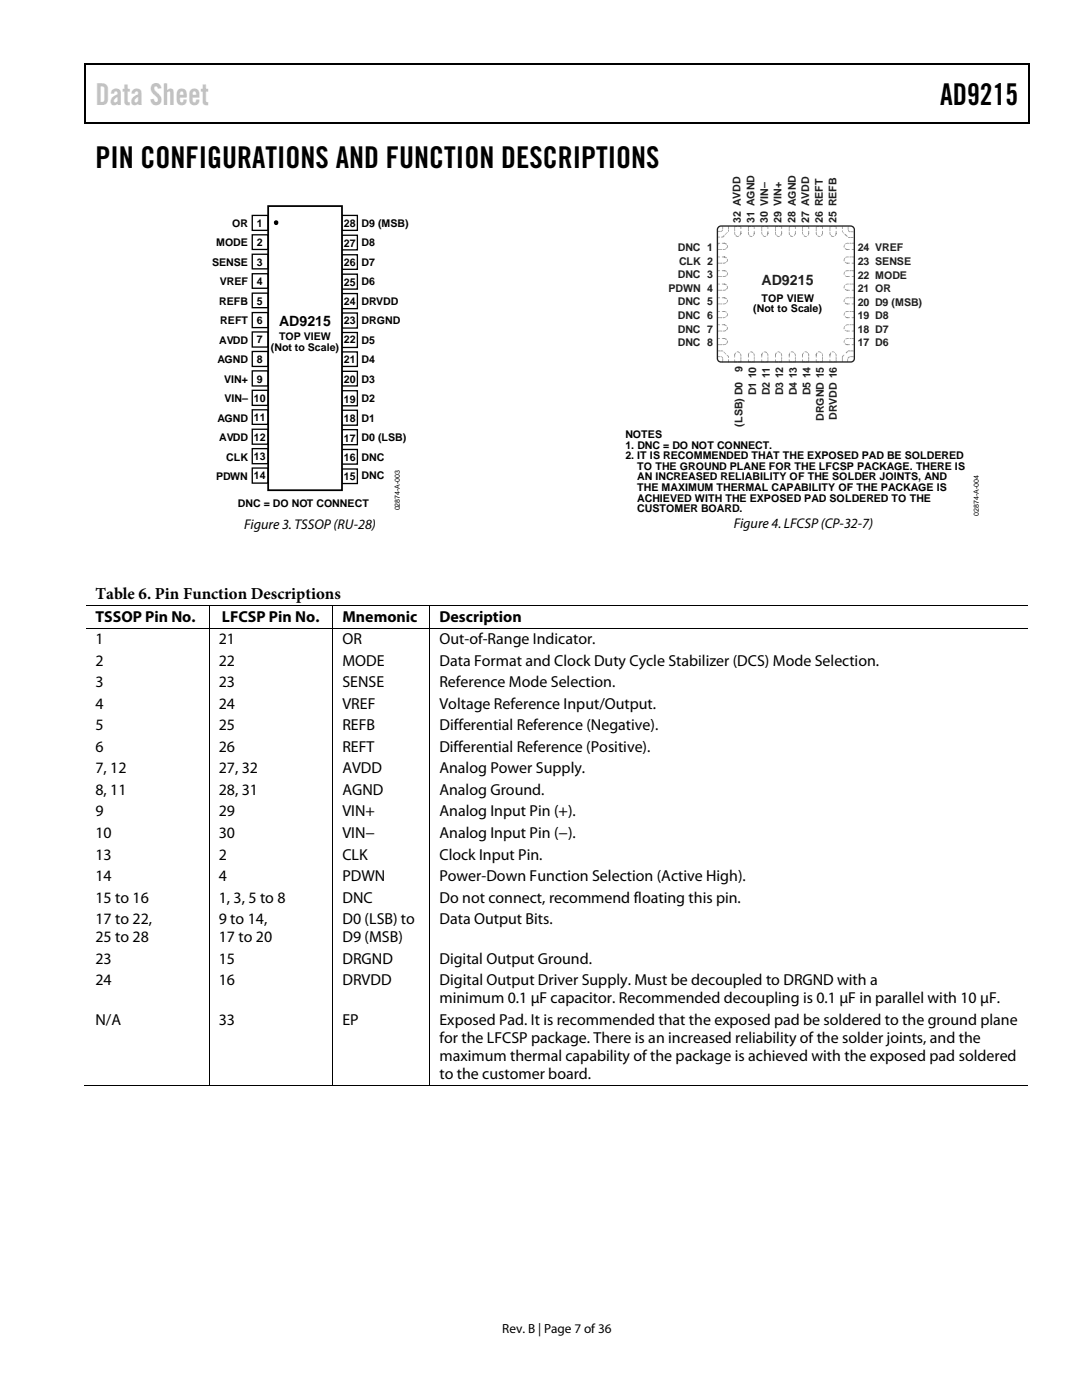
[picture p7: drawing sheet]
<svg xmlns="http://www.w3.org/2000/svg" width="216mm" height="279mm" viewBox="0 0 216 279" stroke-linecap="round" stroke-linejoin="round" font-family="sans-serif">
<path d="M16.9 12.7h.2v1h-.2zM205.1 12.7h.3v1h-.3zM205.1 12.7h.3v.3h-.3zM205.1 24.4h.3v.3h-.3z" fill="#000"/>
<path d="M16.9 12.8h188.2M17 13.7v11M205.2 13.7v11M16.9 24.5h188.2" fill="none" stroke="#000" stroke-width=".25"/>
<g fill="none" stroke="#000" stroke-width=".26">
<path d="M50.3 43h3.2v3h-3.2zM50.3 46.9h3.2v2.9h-3.2zM50.3 50.7h3.2v3h-3.2zM50.3 54.6h3.2v2.9h-3.2zM50.3 58.5h3.2v2.9h-3.2zM68.2 43h3.1v3h-3.1zM68.2 46.9h3.1v3h-3.1zM68.2 50.8h3.1v2.9h-3.1zM68.2 54.7h3.1v3h-3.1zM68.2 58.6h3.1v3h-3.1zM50.3 62.4h3.2v3h-3.2zM50.3 66.3h3.2v3h-3.2z"/>
<path d="M50.3 70.1h3.2v3h-3.2zM50.3 74h3.2v3h-3.2zM50.3 77.9h3.2v3h-3.2zM68.2 62.5h3.1v3h-3.1zM68.2 66.4h3.1v2.9h-3.1zM68.2 70.2h3.1v2.9h-3.1zM68.2 74.1h3.1v2.9h-3.1zM68.2 78h3.1v3h-3.1zM50.3 81.8h3.2v2.9h-3.2zM50.3 85.7h3.2v2.9h-3.2zM50.3 89.5h3.2v3h-3.2zM50.3 93.4h3.2v3h-3.2z"/>
<path d="M68.2 81.9h3.1v3h-3.1zM68.2 85.7h3.1v3.1h-3.1zM68.2 89.7h3.1v2.9h-3.1zM68.2 93.6h3.1v2.9h-3.1z"/>
<circle cx="55.1" cy="44.4" r=".47"/>
</g>
<path d="M53.5 41.1h14.7v56.7h-14.7z" fill="#fff" stroke="#000" stroke-width=".35"/>
<circle cx="55.1" cy="44.4" r=".47" fill="#000"/>
<g fill="#9a9a98">
<path d="M144 48.5h.6l.1 .1h-.2v-.1h.2l.3 .1v.2l-.5-.2h-.1l.2-.1v.1h-.6z"/>
<path d="M143.1 49.3h.1v.4l.5 .1-.6 .1z"/>
<path d="M143.1 51.2l.6 .1-.5 .1v.4z"/>
<path d="M144 51.2h.6v.2l-.2-.1 .3-.1 .3 .3-.2 .1-.4-.3 .2-.1v.2h-.5z"/>
<path d="M143.1 52l.1 .1v.3h.4v.2l-.5-.1z"/>
<path d="M143.1 53.9l.6 .1-.5 .1v.5z"/>
<path d="M144 53.9h.6v.2l-.1-.2h.2l.3 .3-.5-.1-.1-.1 .2-.1v.2h-.5z"/>
<path d="M143.1 54.7h.1v.4h.4v.2h-.5z"/>
<path d="M143.2 56.6l.5 .1-.5 .1v.4z"/>
<path d="M144 56.6l.7 .1h-.3a.4 .4 0 0 1 .6 .2l-.6-.2 .2-.1v.2h-.6z"/>
<path d="M143.1 57.4l.1 .1v.3h.4v.2h-.5z"/>
<path d="M143.1 59.3l.6 .1-.5 .1v.4z"/>
<path d="M144 59.3h.6l.1 .1-.2 .1v-.2l.2 .1 .3 .1v.2l-.5-.2-.1-.1 .2-.1v.2h-.6z"/>
<path d="M143.1 60.1l.1 .1v.4l.5 .1h-.6z"/>
<path d="M143.1 62.1l.6 .1-.5 .1v.4z"/>
<path d="M144 62.1h.6l-.1 .2v-.2l.5 .2-.6-.1 .2-.1v.2h-.5z"/>
<path d="M143.1 62.8l.1 .1v.4h.4v.2l-.5-.1z"/>
<path d="M143.2 64.7l.5 .1-.5 .1v.5z"/>
<path d="M144 64.8l.6-.1 .1 .1-.2 .1v-.2l.2 .1 .3 .3-.6-.2 .2-.2v.2h-.6z"/>
<path d="M143.1 65.6h.1v.4h.4v.1h-.5z"/>
<path d="M143.1 67.5l.6 .1h-.5v.5z"/>
<path d="M144 67.5h.6v.1h-.2l.3-.1 .3 .1v.2l-.6-.2 .2-.1v.1h-.6z"/>
<path d="M143.1 68.3h.1v.4h.4v.2h-.5z"/>
<path d="M170.4 68.3h.2v.5l-.6 .1v-.2h.4z"/>
<path d="M168.6 68.5l.5 .2v.2v-.2l.5 .1-.6 .1 .1-.2v.2h-.2l-.3-.2z"/>
<path d="M170 67.5l.6 .1-.1 .5h-.1v-.5h-.4z"/>
<path d="M170.4 65.6h.2v.5h-.6v-.1h.4z"/>
<path d="M168.7 65.8l.4 .2v.1v-.1l.5 .1h-.6l.1-.1v.1h-.2l-.3-.2z"/>
<path d="M170 64.8h.6l-.1 .6-.1-.5h-.4z"/>
<path d="M170.4 62.8l.2 .1v.5l-.6 .1v-.2h.4z"/>
<path d="M168.6 63.2l.5 .1v.2l-.1-.2 .6 .1-.5 .1v-.2v.2h-.2z"/>
<path d="M170 62.1h.5l.1 .5-.2 .1v-.4h-.4z"/>
<path d="M170.4 60.1l.2 .1v.5h-.6v-.1h.4z"/>
<path d="M168.6 60.4l.5 .2v.1v-.1l.5 .1h-.5v-.1v.1h-.2l-.3-.1z"/>
<path d="M170 59.3l.6 .1-.1 .5h-.1v-.4h-.4z"/>
<path d="M170.4 57.4l.2 .1v.4l-.6 .1v-.2h.4z"/>
<path d="M168.7 57.7l.4 .2v.1v-.2l.5 .1-.6 .1 .1-.2v.2h-.2l-.3-.2z"/>
<path d="M170 56.6l.6 .1-.1 .5h-.1v-.4h-.4z"/>
<path d="M170.4 54.7h.2v.5l-.6 .1v-.2h.4z"/>
<path d="M168.7 54.9l.4 .2-.1 .2 .1-.2 .5 .1-.6 .1 .1-.2v.2l-.2-.1-.3-.1z"/>
<path d="M170 53.9h.5v.7l-.1-.5h-.4z"/>
<path d="M170 52.4h.4v-.4h.1v.6h-.5z"/>
<path d="M168.6 52.3l.5 .1v.2v-.2l.5 .1-.5 .1v-.2v.2h-.2z"/>
<path d="M170 51.2h.6v.5l-.2 .1v-.4h-.4z"/>
<path d="M170.4 49.3h.2v.6l-.6-.1v-.1h.4z"/>
<path d="M168.6 49.5l.5 .2-.1 .2v-.2l.6 .1-.6 .1v-.2l.1 .1a.34 .34 0 0 1-.5-.3z"/>
<path d="M170 48.5h.6l-.1 .6h-.1v-.5h-.4z"/>
<path d="M166.3 45.1l.6 .1v.5h-.1v-.4h-.4z"/>
<path d="M166.8 46.1l.1 .1v.4h-.1h.1v.2l-.1 .3h-.2l.2-.6 .1 .1h-.1z"/>
<path d="M165.5 45.1l.6 .1-.4 .1-.1 .4z"/>
<path d="M163.6 45.1h.6v.6h-.2v-.4h-.3z"/>
<path d="M164 46.1h.2v.6l-.2-.1h.2v.2l-.2 .3h-.2l.2-.6 .2 .1h-.2z"/>
<path d="M162.8 45.1l.6 .1-.4 .1-.1 .4z"/>
<path d="M160.9 45.1h.6l-.1 .6-.1-.1v-.3h-.4z"/>
<path d="M161.3 46.1h.1l.1 .5h-.2h.2l-.3 .5 .1-.6 .2 .1h-.2z"/>
<path d="M160.1 45.1l.6 .1-.5 .1-.1 .4z"/>
<path d="M158.1 45.1h.6l.1 .5-.2 .1v-.4h-.4z"/>
<path d="M158.6 46.1l.2 .1v.4h-.2h.2v.1l-.3 .4 .1-.6 .2 .1h-.2z"/>
<path d="M157.4 45.1l.6 .1-.4 .1-.1 .4z"/>
<path d="M155.5 45.1h.6v.5l-.2 .1v-.4h-.4z"/>
<path d="M155.9 46.1l.2 .1v.4l-.1 .1-.1-.2h.2l-.1 .4-.1 .2h-.2l.2-.6 .2 .1h-.2z"/>
<path d="M154.7 45.1l.6 .1-.5 .1-.1 .4z"/>
<path d="M152.7 45.1h.6v.6l-.2-.1v-.3h-.3z"/>
<path d="M153.2 46.1h.1v.5h-.2l.1-.2 .1 .3-.2 .4-.1-.2 .2-.5 .1 .2h-.2z"/>
<path d="M152 45.1l.5 .1-.4 .1-.1 .4z"/>
<path d="M150 45.1h.6v.6l-.2-.1v-.3h-.3z"/>
<path d="M150.5 46.1h.1v.5l-.1 .1-.1-.2h.2v.2l-.3 .4 .2-.7 .1 .2h-.2z"/>
<path d="M149.2 45.1l.7 .1-.5 .1-.1 .4z"/>
<path d="M147.3 45.1l.6 .1v.4l-.1 .1-.1-.4h-.3z"/>
<path d="M147.8 46.1l.1 .1v.4l-.1 .1-.1-.2h.2v.2l-.3 .4 .2-.6 .1 .1h-.2z"/>
<path d="M146.5 45.1l.6 .1-.4 .1-.1 .4z"/>
<path d="M146.5 71.8h.2v.4h.3l.1 .1h-.6z"/>
<path d="M146.7 70.4l.2 .1-.3 .4-.1-.1h.2l-.1 .6-.1-.6h.2h-.2z"/>
<path d="M147.8 71.8h.1v.5h-.6l.1-.1h.3z"/>
<path d="M149.3 71.8h.1v.4h.4v.1h-.6z"/>
<path d="M149.4 70.4h.2l-.2 .4h-.2h.2v.5h-.1v-.5h.1l-.1-.1z"/>
<path d="M150.5 71.7l.1 .6h-.6l.1-.1h.3z"/>
<path d="M151.9 71.8h.2v.4h.3l.1 .1h-.5z"/>
<path d="M152.1 70.4l.2 .1-.2 .4-.2-.1h.2l-.1 .6-.1-.6 .2-.1v.2l-.2-.1z"/>
<path d="M152.7 72.2h.4v-.4l.2-.1v.6h-.6z"/>
<path d="M154.7 71.7h.1v.5h.4v.1h-.6z"/>
<path d="M154.8 70.4l.2 .1-.2 .4h-.2l.1-.1h.1l-.1 .6-.1-.7h.2v.2h-.2z"/>
<path d="M155.9 71.7l.2 .1-.1 .5h-.5v-.1h.4z"/>
<path d="M157.4 71.7l.2 .1v.4h.3l.1 .1h-.6z"/>
<path d="M157.6 70.4h.1l-.1 .4-.2 .1v-.1h.2l-.1 .6-.1-.7 .2 .1-.1 .1z"/>
<path d="M158.1 72.2h.5v-.5h.2v.6z"/>
<path d="M160.1 71.7h.1v.5h.5v.1h-.6z"/>
<path d="M160.3 70.4h.1l-.2 .5-.2-.1 .2-.1-.1 .7-.1-.6 .2-.1v.2l-.2-.1z"/>
<path d="M161.3 71.7h.1v.6h-.5v-.1h.4z"/>
<path d="M162.8 71.7h.1l.1 .5h.4v.1l-.6-.1z"/>
<path d="M163 70.4l.1 .1-.1 .4-.2-.1 .1-.1v.7l-.1-.7h.2v.2h-.2z"/>
<path d="M163.6 72.2h.4v-.5h.2v.6h-.6z"/>
<path d="M165.5 71.7l.2 .1v.4h.4v.1h-.6z"/>
<path d="M165.7 70.4l.2 .1-.2 .4h-.2v-.2l.2 .1-.1 .6-.1-.7h.2v.2h-.2z"/>
<path d="M166.8 71.7l.1 .1v.5h-.6v-.1h.5z"/>
<path d="M143.1 47.3h.6l-.5 .1z"/>
<path d="M145.3 45.1l.2 .1-.1 .5z"/>
<path d="M144.1 45.1a.32 .32 0 0 1 0 .6z"/>
<path d="M143.1 46.1l.6 .1h-.5z"/>
<path d="M168 45.2l.2-.1v.6l-.2-.1z"/>
<path d="M169.7 47.3l.6 .1-.5 .1z"/>
<path d="M169.7 46.2h.6z"/>
<path d="M169.2 45.1l.1 .1-.1 .5z"/>
<path d="M169.8 70l.5-.1 .1 .2h-.6z"/>
<path d="M168.8 70.3l.4-.4 .6 .1-.6 .1-.2 .4h-.2z"/>
<path d="M168 71.1l.4-.3 .1 .1-.3 .4-.1 .4z"/>
<path d="M168 71.7h.2l-.1 .5z"/>
<path d="M169.1 71.6v.6z"/>
<path d="M169.8 71.1l.6 .1-.6 .1z"/>
<path d="M145.3 71.7l.2 .1-.1 .5z"/>
<path d="M143.2 70l.5-.1 .1 .2h-.6z"/>
<path d="M143.2 71.1l.6 .1-.6 .1z"/>
<path d="M144.2 71.7l.1 .1-.1 .5z"/>
<path d="M143.7 49.7l.1 .2 .3-.1zM144.2 49.7a.41 .41 0 0 0 .7-.1l-.4 .2zM145 49l.1 .2-.2 .4a.4 .4 0 0 0 .4-.3 .4 .4 0 0 0-.2-.4z"/>
<path d="M143.7 52.4l.1 .2 .3-.1zM144.2 52.4a.39 .39 0 0 0 .4 .2 .39 .39 0 0 0 .3-.3l-.4 .2v-.1zM145 51.7v.6l.3-.4-.2-.2z"/>
<path d="M143.7 55.1l.1 .2 .3-.1zM144.2 55.1v.2h.5l.2-.2zM145 54.4l.1 .2-.2 .4a.35 .35 0 0 0 .3-.2 .35 .35 0 0 0-.1-.4z"/>
<path d="M143.7 57.9l.1 .1 .3-.1zM144.2 57.9a.41 .41 0 0 0 .7-.2zM145.1 57l-.2 .7a.32 .32 0 0 0 .4-.3 .32 .32 0 0 0-.2-.3z"/>
<path d="M143.7 60.6l.1 .1h.3zM144.2 60.6a.41 .41 0 0 0 .7-.1l-.4 .2zM145 59.8l.1 .2-.2 .4a.33 .33 0 0 0 .4-.3 .33 .33 0 0 0-.2-.3z"/>
<path d="M143.7 63.3l.1 .2 .3-.1zM144.2 63.3v.1a.46 .46 0 0 0 .7-.2l-.4 .2zM145 62.6v.6l.3-.4-.1-.3z"/>
<path d="M143.7 66l.1 .1h.3zM144.2 66v.1h.5l.2-.1-.2-.1-.2 .2zM145 65.3l.1 .1-.2 .4a.28 .28 0 0 0 .3-.2 .28 .28 0 0 0-.2-.3z"/>
<path d="M143.7 68.7v.2l.4-.1zM144.2 68.7v.1a.51 .51 0 0 0 .7-.2l-.4 .2zM145 68l.1 .2-.2 .4a.4 .4 0 0 0 .4-.3 .4 .4 0 0 0-.2-.4z"/>
<path d="M169.5 67.5l.1 .1h.3zM168.7 67.6v.1l.7-.1zM168.6 67.8l-.3 .4 .1 .2h.1z"/>
<path d="M169.5 64.8l.1 .1 .3-.1zM168.7 64.9v.2l.4-.3h.3l-.3-.1zM168.5 65.1l-.2 .6h.2l.1-.6z"/>
<path d="M169.5 62.1l.1 .2 .3-.1zM168.7 62.2l.1 .1 .6-.1zM168.5 62.3l-.1 .7 .2-.6z"/>
<path d="M169.5 59.3l.1 .2 .3-.1zM168.7 59.4v.2l.7-.2zM168.6 59.6a.45 .45 0 0 0-.2 .7z"/>
<path d="M169.5 56.6l.1 .2 .3-.1zM168.7 56.8v.1l.4-.2h.3l-.3-.1zM168.6 56.9l-.3 .4 .1 .3 .1-.1z"/>
<path d="M169.5 53.9l.1 .2 .3-.1zM168.7 54l.1 .2 .6-.2-.1-.1zM168.5 54.2l-.2 .6h.2l.1-.5z"/>
<path d="M169.5 51.2l.1 .2 .3-.1zM168.7 51.3v.2l.7-.2zM168.5 51.5l-.2 .4 .1 .3 .2-.6z"/>
<path d="M169.5 48.5l.1 .1h.3zM168.7 48.6v.1l.7-.1-.1-.1zM168.6 48.7l-.3 .5 .1 .2h.1l.2-.6z"/>
<path d="M165.5 45.7l.1 .5 .1-.4zM165.5 46.3v.4l.3 .2-.2-.3 .1-.3zM165.9 47l-.1 .1a.41 .41 0 0 0 .7 0l-.3 .1z"/>
<path d="M162.8 45.7v.4l.1 .1v-.5zM162.9 46.2l-.1 .4 .2 .3zM163.2 47l-.1 .1 .2 .2 .4-.1z"/>
<path d="M160.1 45.7l-.1 .4 .2 .1v-.5zM160.1 46.3l-.1 .3 .3 .3h.1l-.3-.3 .1-.3zM160.4 47a.3 .3 0 0 0 .3 .3 .3 .3 0 0 0 .3-.2z"/>
<path d="M157.4 45.7l.1 .5 .1-.4zM157.4 46.3v.4l.2 .2v-.6zM157.6 46.9a.34 .34 0 0 0 .3 .4 .34 .34 0 0 0 .4-.2z"/>
<path d="M154.7 45.7v.5l.1-.5zM154.7 46.3v.6h.2l-.2-.4 .1-.2zM154.9 46.9a.38 .38 0 0 0 .3 .4 .38 .38 0 0 0 .4-.2z"/>
<path d="M152 45.7v.5l.1-.4zM152 46.3a.38 .38 0 0 0 .2 .6l-.2-.4 .1-.2zM152.3 46.9a.34 .34 0 0 0 .2 .4 .34 .34 0 0 0 .4-.2z"/>
<path d="M149.3 45.7v.5l.1-.4zM149.3 46.3v.4l.1 .2 .1-.1-.2-.3 .1-.2zM149.5 46.9a.33 .33 0 0 0 .3 .4 .33 .33 0 0 0 .3-.2z"/>
<path d="M146.5 45.7l.1 .5 .1-.4zM146.5 46.3l.2 .6 .1-.1-.2-.3 .1-.2zM146.8 46.9a.4 .4 0 0 0 .3 .4 .4 .4 0 0 0 .4-.2z"/>
<path d="M147.8 71.3v.4h.1v-.3zM147.7 70.5l.1 .3v.4a.38 .38 0 0 0 .1-.4 .38 .38 0 0 0-.2-.3zM147 70.2v.1l.2-.1 .3 .3 .1-.1-.4-.3z"/>
<path d="M150.5 71.3l-.1 .3 .2 .1v-.4zM150.3 70.6l.2 .2-.1 .3 .2 .1v-.5l-.1-.2zM149.7 70.2l.3 .1-.1-.1 .3 .3 .1-.1-.3-.2z"/>
<path d="M153.2 71.3l-.1 .3 .2 .1v-.4zM153.1 70.5l.1 .7a.47 .47 0 0 0-.1-.7zM152.3 70.2l.1 .1 .2-.1 .3 .3 .2-.1-.3-.2z"/>
<path d="M155.9 71.3l.1 .4 .1-.3zM155.8 70.5l.2 .3-.1 .3a.37 .37 0 0 0 .2-.3 .37 .37 0 0 0-.3-.3zM155.1 70.2v.1l.2-.1 .3 .3 .2-.2-.5-.2z"/>
<path d="M158.6 71.3l.1 .4 .1-.3zM158.5 70.5l.2 .3v.4l.1-.4-.2-.3zM157.8 70.1l.1 .2 .5 .2 .1-.2z"/>
<path d="M161.3 71.3v.3l.1 .1v-.4zM161.2 70.5l.2 .7v-.5v-.2zM160.6 70.1v.2l.1-.1 .5 .2-.3-.2z"/>
<path d="M164 71.3v.4h.2v-.4zM163.9 70.5l.2 .7a.47 .47 0 0 0-.2-.7zM163.3 70.1l-.1 .2 .3-.1 .3 .3 .1-.1z"/>
<path d="M166.8 71.3v.4l.1-.3zM166.7 70.5l.1 .7 .1-.4zM166.1 70.1l-.1 .2 .5 .2 .1-.2z"/>
<path d="M145.3 45.8v.4h.1l.1-.3zM144.6 46.8l.1 .1 .5-.5-.1-.1zM143.8 47.3l.5 .1 .3-.3v-.2z"/>
<path d="M143.6 46.1l.1 .1h.1zM143.8 46.1l.2 .1 .3-.4z"/>
<path d="M169.2 47.3l.1 .2 .4-.1v-.1zM168.5 46.7v.2l.6 .3-.4-.5zM168 46v.2l.3 .4h.2z"/>
<path d="M169.2 45.6v.3zM169.2 45.9l.1 .3h.4z"/>
<path d="M169.6 71.1l.1 .2zM169.2 71.3l-.1 .3 .5-.4z"/>
<path d="M143.8 69.9v.2l.5-.1zM144.3 70.3l.6 .4-.5-.6zM145 70.8l.3 .6h.1l.1-.3z"/>
<path d="M144.1 71.6l.2 .2v-.2zM143.9 71.1l-.1 .2 .4 .2v-.2z"/>
</g>
<path d="M143.7 48.6h-.5v.4" fill="none" stroke="#9a9a98" stroke-width=".2"/>
<path d="M143.4 45.3l.4-.2h25.3a1.09 1.09 0 0 1 1.4 .7v24.4a2.56 2.56 0 0 1-.2 1.9l-.5 .1h-24.6a2.83 2.83 0 0 1-1.8-.1l-.2-.6v-24.3a2.42 2.42 0 0 1 .2-1.9z" fill="none" stroke="#231f20" stroke-width=".27"/>
<path d="M17.1 125.4h188M41.7 120.9v4.4M41.7 125.5v91.1M66.4 120.9v4.4M66.4 125.5v91.1M85.8 120.9v4.4M85.8 125.5v91.1M205.1 120.8h-188M16.9 216.5h24.8M41.8 216.5h24.5M66.5 216.5h19.2M85.9 216.5h119.2" fill="none" stroke="#000" stroke-width=".2"/>
<text font-size="6" fill="#c0c0c0" x="19" y="21">Data Sheet</text>
<g font-size="6">
<text x="187.6" y="21">AD9215</text>
<text x="19" y="33.6">PIN CONFIGURATIONS AND FUNCTION DESCRIPTIONS</text>
</g>
<text font-size="3.3" x="19" y="119.5">Table 6. Pin Function Descriptions</text>
<g font-size="3.2">
<text x="19" y="124.1">TSSOP Pin No.</text>
<text x="44.3" y="124.1">LFCSP Pin No.</text>
<text x="68.3" y="124.1">Mnemonic</text>
<text x="87.7" y="124.1">Description</text>
<text x="19" y="128.6">1</text>
<text x="43.6" y="128.6">21</text>
<text x="68.3" y="128.6">OR</text>
<text x="87.7" y="128.6">Out-of-Range Indicator.</text>
<text x="19" y="132.9">2</text>
<text x="19" y="137.2">3</text>
<text x="43.6" y="137.2">23</text>
<text x="43.6" y="132.9">22</text>
<text x="68.3" y="137.2">SENSE</text>
<text x="68.3" y="132.9">MODE</text>
<text x="87.7" y="137.2">Reference Mode Selection.</text>
<text x="87.7" y="132.9">Data Format and Clock Duty Cycle Stabilizer (DCS) Mode Selection.</text>
<text x="19" y="141.5">4</text>
<text x="43.6" y="141.5">24</text>
<text x="68.3" y="141.5">VREF</text>
<text x="87.7" y="141.5">Voltage Reference Input/Output.</text>
<text x="19" y="145.8">5</text>
<text x="43.6" y="145.8">25</text>
<text x="68.3" y="145.8">REFB</text>
<text x="87.7" y="145.8">Differential Reference (Negative).</text>
<text x="19" y="150.1">6</text>
<text x="19" y="154.3">7, 12</text>
<text x="43.6" y="150.1">26</text>
<text x="43.6" y="154.3">27, 32</text>
<text x="68.3" y="154.3">AVDD</text>
<text x="68.3" y="150.1">REFT</text>
<text x="87.7" y="150.1">Differential Reference (Positive).</text>
<text x="87.7" y="154.3">Analog Power Supply.</text>
<text x="19" y="158.6">8, 11</text>
<text x="43.6" y="158.6">28, 31</text>
<text x="68.3" y="158.6">AGND</text>
<text x="87.7" y="158.6">Analog Ground.</text>
<text x="19" y="162.9">9</text>
<text x="19" y="167.2">10</text>
<text x="43.6" y="162.9">29</text>
<text x="43.6" y="167.2">30</text>
<text x="68.3" y="162.9">VIN+</text>
<text x="68.3" y="167.2">VIN−</text>
<text x="87.7" y="162.9">Analog Input Pin (+).</text>
<text x="87.7" y="167.2">Analog Input Pin (−).</text>
<text x="19" y="171.5">13</text>
<text x="43.6" y="171.5">2</text>
<text x="68.3" y="171.5">CLK</text>
<text x="87.7" y="171.5">Clock Input Pin.</text>
<text x="19" y="175.8">14</text>
<text x="43.6" y="175.8">4</text>
<text x="68.3" y="175.8">PDWN</text>
<text x="87.7" y="175.8">Power-Down Function Selection (Active High).</text>
<text x="19" y="180.1">15 to 16</text>
<text x="19" y="184.4">17 to 22,</text>
<text x="43.6" y="184.4">9 to 14,</text>
<text x="43.6" y="180.1">1, 3, 5 to 8</text>
<text x="68.3" y="184.4">D0 (LSB) to</text>
<text x="68.3" y="180.1">DNC</text>
<text x="87.7" y="180.1">Do not connect, recommend floating this pin.</text>
<text x="87.7" y="184.4">Data Output Bits.</text>
<text x="19" y="188">25 to 28</text>
<text x="43.6" y="188">17 to 20</text>
<text x="68.3" y="188">D9 (MSB)</text>
<text x="19" y="192.3">23</text>
<text x="19" y="196.6">24</text>
<text x="43.6" y="192.3">15</text>
<text x="43.6" y="196.6">16</text>
<text x="68.3" y="192.3">DRGND</text>
<text x="68.3" y="196.6">DRVDD</text>
<text x="87.7" y="192.3">Digital Output Ground.</text>
<text x="87.7" y="196.6">Digital Output Driver Supply. Must be decoupled to DRGND with a</text>
<text x="87.7" y="200.2">minimum 0.1 μF capacitor. Recommended decoupling is 0.1 μF in parallel with 10 μF.</text>
<text x="19" y="204.5">N/A</text>
<text x="43.7" y="204.5">33</text>
<text x="68.3" y="204.5">EP</text>
<text x="87.7" y="204.5">Exposed Pad. It is recommended that the exposed pad be soldered to the ground plane</text>
<text x="87.7" y="208.1">for the LFCSP package. There is an increased reliability of the solder joints, and the</text>
<text x="87.7" y="211.7">maximum thermal capability of the package is achieved with the exposed pad soldered</text>
<text x="87.7" y="215.3">to the customer board.</text>
</g>
<text font-size="2.8" fill="#231f20" x="152" y="56.9">AD9215</text>
<g font-size="2.8">
<text x="55.7" y="65.1">AD9215</text>
<text x="48.7" y="105.6">Figure 3. TSSOP (RU-28)</text>
<text x="146.4" y="105.4">Figure 4. LFCSP (CP-32-7)</text>
</g>
<text font-size="2.6" x="100.2" y="266">Rev. B | Page 7 of 36</text>
<g font-size="2.1">
<text x="46.3" y="45.2">OR</text>
<text x="51.3" y="45.3">1</text>
<text x="68.6" y="45.4">28</text>
<text x="72.1" y="45.3">D9 (MSB)</text>
<text x="42.3" y="53">SENSE</text>
<text x="43.1" y="49.1">MODE</text>
<text x="51.3" y="49.1">2</text>
<text x="51.3" y="53">3</text>
<text x="68.6" y="49.3">27</text>
<text x="68.6" y="53.2">26</text>
<text x="72.1" y="49.1">D8</text>
<text x="72.1" y="53">D7</text>
<text x="43.8" y="56.9">VREF</text>
<text x="51.3" y="56.9">4</text>
<text x="68.6" y="57.1">25</text>
<text x="72.1" y="56.9">D6</text>
<text x="43.7" y="60.8">REFB</text>
<text x="44" y="64.7">REFT</text>
<text x="51.3" y="60.8">5</text>
<text x="51.3" y="64.7">6</text>
<text x="68.6" y="60.9">24</text>
<text x="68.6" y="64.7">23</text>
<text x="72.1" y="60.8">DRVDD</text>
<text x="72.1" y="64.7">DRGND</text>
<text x="150.3" y="62.3">(Not to Scale)</text>
<text x="152" y="60.2">TOP VIEW</text>
<text x="43.8" y="68.6">AVDD</text>
<text x="51.3" y="68.5">7</text>
<text x="54" y="70">(Not to Scale)</text>
<text x="55.7" y="67.9">TOP VIEW</text>
<text x="68.6" y="68.6">22</text>
<text x="72.1" y="68.6">D5</text>
<text x="43.4" y="72.5">AGND</text>
<text x="44.7" y="76.4">VIN+</text>
<text x="51.3" y="72.4">8</text>
<text x="51.3" y="76.4">9</text>
<text x="68.6" y="72.5">21</text>
<text x="68.6" y="76.4">20</text>
<text x="72.1" y="72.5">D4</text>
<text x="72.1" y="76.4">D3</text>
<text x="44.8" y="80.3">VIN–</text>
<text x="50.7" y="80.2">10</text>
<text x="68.6" y="80.3">19</text>
<text x="72.1" y="80.2">D2</text>
<text x="43.4" y="84.2">AGND</text>
<text x="43.8" y="88.1">AVDD</text>
<text x="50.7" y="84.1">11</text>
<text x="50.7" y="88">12</text>
<text x="68.6" y="84.2">18</text>
<text x="68.6" y="88.1">17</text>
<text x="72.1" y="84.2">D1</text>
<text x="72.1" y="88">D0 (LSB)</text>
<text x="124.8" y="87.4">NOTES</text>
<text x="124.8" y="89.5">1. DNC = DO NOT CONNECT.</text>
<text x="43.1" y="95.8">PDWN</text>
<text x="45.1" y="91.9">CLK</text>
<text x="50.7" y="91.8">13</text>
<text x="50.7" y="95.7">14</text>
<text x="68.6" y="92">16</text>
<text x="68.6" y="95.9">15</text>
<text x="72.1" y="95.7">DNC</text>
<text x="72.1" y="92">DNC</text>
<text x="124.8" y="91.6">2. IT IS RECOMMENDED THAT THE EXPOSED PAD BE SOLDERED</text>
<text x="127.2" y="93.8">TO THE GROUND PLANE FOR THE LFCSP PACKAGE. THERE IS</text>
<text x="127.2" y="95.9">AN INCREASED RELIABILITY OF THE SOLDER JOINTS, AND</text>
<text x="47.5" y="101.1">DNC = DO NOT CONNECT</text>
<text x="127.2" y="98">THE MAXIMUM THERMAL CAPABILITY OF THE PACKAGE IS</text>
<text x="127.2" y="100.1">ACHIEVED WITH THE EXPOSED PAD SOLDERED TO THE</text>
<text x="127.2" y="102.3">CUSTOMER BOARD.</text>
</g>
<g font-size="2.1" fill="#231f20">
<text x="147.8" y="44.5" transform="rotate(-90 147.8 44.5)">32 AVDD</text>
<text x="150.5" y="44.5" transform="rotate(-90 150.5 44.5)">31 AGND</text>
<text x="153.2" y="44.5" transform="rotate(-90 153.2 44.5)">30 VIN–</text>
<text x="155.9" y="44.5" transform="rotate(-90 155.9 44.5)">29 VIN+</text>
<text x="158.8" y="44.5" transform="rotate(-90 158.8 44.5)">28 AGND</text>
<text x="161.5" y="44.4" transform="rotate(-90 161.5 44.4)">27 AVDD</text>
<text x="164.2" y="44.4" transform="rotate(-90 164.2 44.4)">26 REFT</text>
<text x="166.9" y="44.4" transform="rotate(-90 166.9 44.4)">25 REFB</text>
<text x="135.3" y="50.1">DNC 1</text>
<text x="135.5" y="52.9">CLK 2</text>
<text x="171.2" y="52.9">23 SENSE</text>
<text x="171.2" y="50.2">24 VREF</text>
<text x="133.4" y="58.3">PDWN 4</text>
<text x="135.3" y="55.5">DNC 3</text>
<text x="171.2" y="58.3">21 OR</text>
<text x="171.2" y="55.6">22 MODE</text>
<text x="135.3" y="60.9">DNC 5</text>
<text x="135.3" y="63.7">DNC 6</text>
<text x="171.2" y="63.7">19 D8</text>
<text x="171.2" y="61">20 D9 (MSB)</text>
<text x="135.3" y="66.4">DNC 7</text>
<text x="135.3" y="69.1">DNC 8</text>
<text x="171.2" y="69">17 D6</text>
<text x="171.2" y="66.5">18 D7</text>
<text x="148.2" y="74.3" transform="rotate(-90 148.2 74.3)">9</text>
<text x="150.9" y="75.5" transform="rotate(-90 150.9 75.5)">10</text>
<text x="153.6" y="75.5" transform="rotate(-90 153.6 75.5)">11</text>
<text x="156.3" y="75.5" transform="rotate(-90 156.3 75.5)">12</text>
<text x="159" y="75.5" transform="rotate(-90 159 75.5)">13</text>
<text x="161.7" y="75.5" transform="rotate(-90 161.7 75.5)">14</text>
<text x="150.9" y="78.9" transform="rotate(-90 150.9 78.9)">D1</text>
<text x="153.6" y="78.9" transform="rotate(-90 153.6 78.9)">D2</text>
<text x="156.3" y="78.9" transform="rotate(-90 156.3 78.9)">D3</text>
<text x="159" y="78.9" transform="rotate(-90 159 78.9)">D4</text>
<text x="161.7" y="78.9" transform="rotate(-90 161.7 78.9)">D5</text>
<text x="164.4" y="84" transform="rotate(-90 164.4 84)">DRGND 15</text>
<text x="167" y="83.7" transform="rotate(-90 167 83.7)">DRVDD 16</text>
<text x="148.2" y="85.2" transform="rotate(-90 148.2 85.2)">(LSB) D0</text>
</g>
<g font-size="1.4">
<text x="79.8" y="101.9" transform="rotate(-90 79.8 101.9)">02874-A-003</text>
<text x="195.3" y="103" transform="rotate(-90 195.3 103)">02874-A-004</text>
</g>
</svg>
